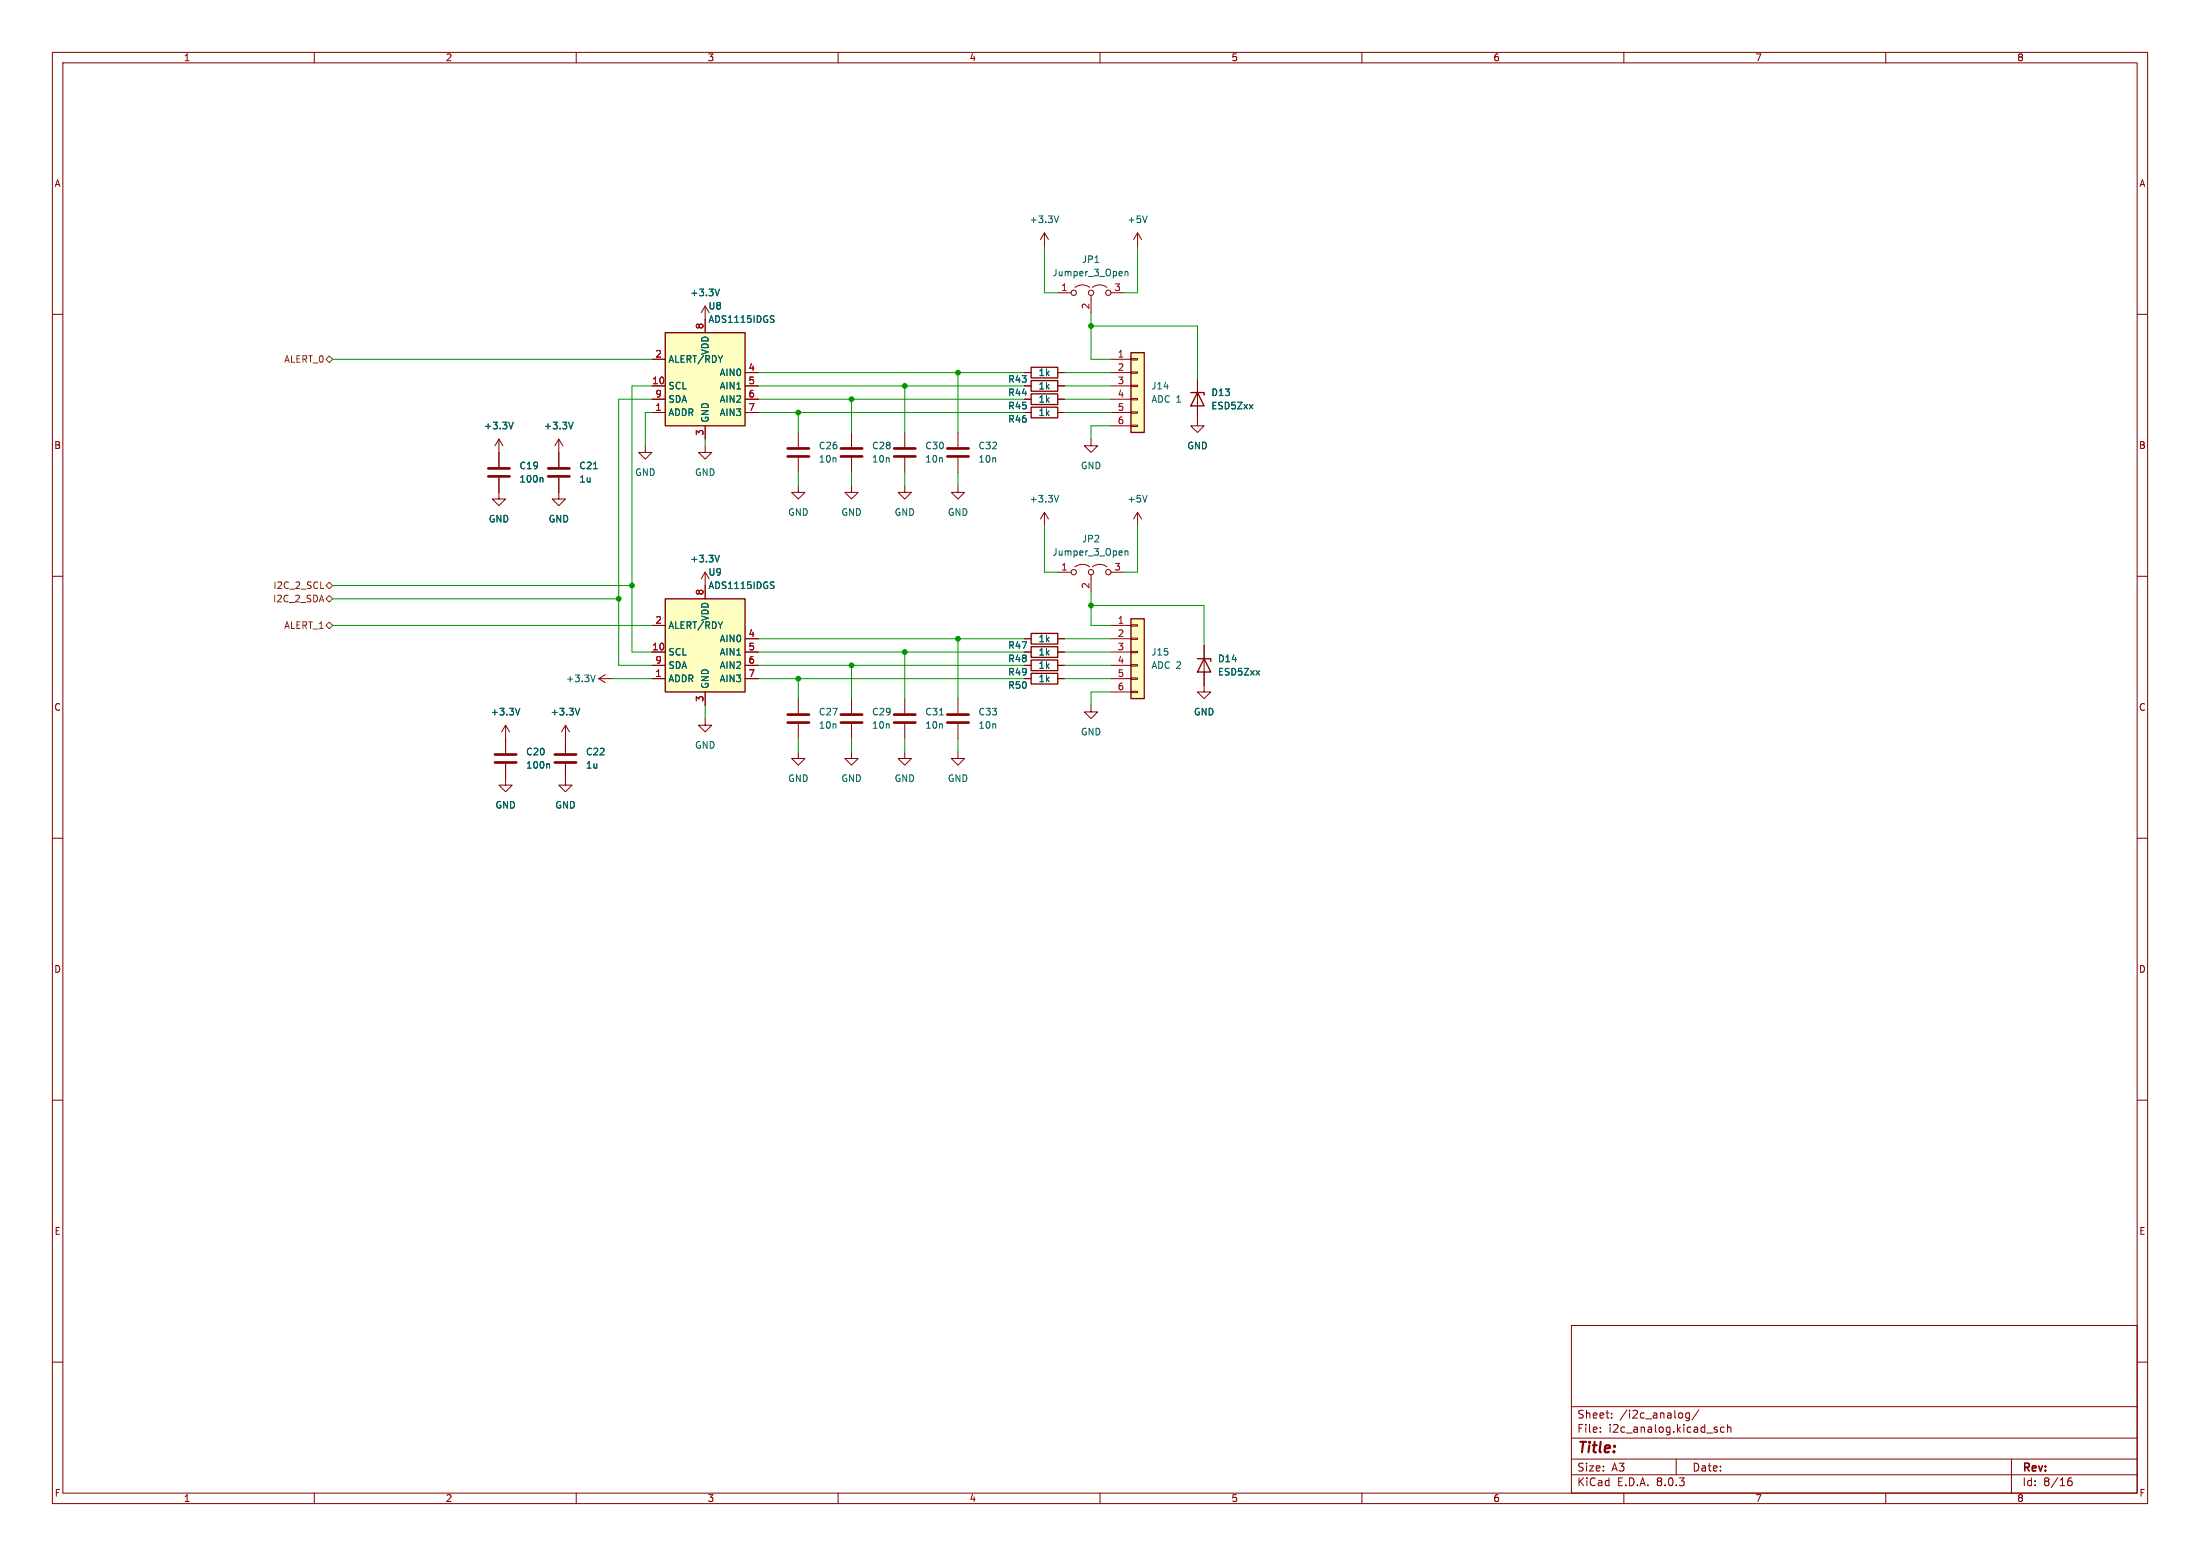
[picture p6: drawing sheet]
<svg xmlns="http://www.w3.org/2000/svg" width="420mm" height="297mm" viewBox="0 0 420 297" stroke-linecap="round" stroke-linejoin="round" font-family="sans-serif">
<g fill="none" stroke="#840000" stroke-width=".19">
<path d="M10 10h400v277h-400zM12 12h396v273h-396zM60 10v2M110 10v2M160 10v2M210 10v2M260 10v2M310 10v2M360 10v2M10 60h2M408 60h2M195.6 76.2h1.2"/>
<path d="M195.6 73.7h1.2M195.6 78.7h1.2M195.6 71.1h1.2M201.9 76.2h1.3M201.9 73.7h1.3M201.9 78.7h1.3M201.9 71.1h1.3M228.6 72.4v8.9h1.3l-1.3 1.3-1.3-1.3h1.3M152.4 92.7v1.3h1.3l-1.3 1.3-1.3-1.3h1.3M152.4 82.6v2.7M152.4 87.4v2.8M162.6 92.7v1.3h1.2l-1.2 1.3-1.3-1.3h1.3"/>
<path d="M162.6 82.6v2.7M162.6 87.4v2.8M172.7 92.7v1.3h1.3l-1.3 1.3-1.3-1.3h1.3M172.7 82.6v2.7M172.7 87.4v2.8M182.9 82.6v2.7M182.9 87.4v2.8M199.4 97.8l-.8 1.3M199.4 97.8v2.5M199.4 97.8l.8 1.3M208.3 83.8v1.3h1.2l-1.2 1.3-1.3-1.3h1.3M217.2 97.8l-.8 1.3"/>
<path d="M217.2 97.8v2.5M217.2 97.8l.7 1.3M10 110h2M201.9 109.2h2.6M205.2 108.2a2.26 2.26 0 0 1 2.8 0M208.3 109.7v3.3M208.5 108.2a2.26 2.26 0 0 1 2.8 0M212.1 109.2h2.5M408 110h2M172.7 133.4v2.7M172.7 138.2v2.8M195.6 121.9h1.2"/>
<path d="M195.6 124.5h1.2M195.6 129.5h1.2M201.9 121.9h1.3M201.9 124.5h1.3M201.9 129.5h1.3M208.3 134.6v1.3h1.2l-1.2 1.3-1.3-1.3h1.3M229.9 123.2v7.6M10 160h2M408 160h2M10 210h2M408 210h2M10 260h2"/>
<path d="M300 253h108v32h-108zM408 260h2M300 278.5h108M300 274.5h108M300 268.5h108M305.5 273.2v.2M305.5 272.5v.1M307.7 270.5v.2M307.7 269.8v.1M320 278.5v3M322.5 269.7v1.2l-.3 .3-.3-.1M322.5 269.8l-.4-.1-.3 .3 .1 .6h.6"/>
<path d="M324.3 269.1l-1.3 1.9M327.4 272.9l.4 .1 .1 .2-.2 .2h-.3M327.4 272.4l.4 .1M329.2 272.5l-.5-.1-.3 .3 .2 .6h.6M329.8 272.5l.2-.1 .4 .1v.9M329.8 271.9v1.5M384 278.5v6.5M60 285v2M110 285v2M160 285v2M210 285v2M260 285v2"/>
<path d="M300 281.5h108M310 285v2M360 285v2M394.7 282.9l.3-.2h.4l.2 .2v.4l-.3 .3h-.3l-.3-.3M395.4 282.1a.6 .6 0 0 0-.7 .6"/>
<circle cx="205" cy="109.2" r=".51"/>
<circle cx="208.3" cy="109.2" r=".51"/>
<circle cx="211.6" cy="109.2" r=".51"/>
</g>
<path d="M196.8 75.2h5.1v2h-5.1zM196.8 72.6h5.1v2.1h-5.1zM196.8 77.7h5.1v2.1h-5.1zM196.8 70.1h5.1v2h-5.1zM227.3 74.9h2.6v.5M228.6 74.9l1.3 2.6h-2.6zM196.8 120.9h5.1v2h-5.1zM196.8 123.4h5.1v2.1h-5.1zM196.8 128.5h5.1v2.1h-5.1zM228.6 125.7h2.5v.5M229.9 125.7l1.2 2.6h-2.5z" fill="none" stroke="#840000" stroke-width=".25"/>
<path d="M202.1 94.6l-.4 1.2M219 94.6l-.4 1.2M214.8 105.1v.9M214.8 105.3l.2-.2 .3 .1v.8M179.4 136.5h.7" fill="none" stroke="#006464" stroke-width=".19"/>
<path d="M150.4 87.1h4M150.4 85.6h4M160.5 87.1h4.1M160.5 85.6h4.1M170.7 87.1h4.1M170.7 85.6h4.1M180.8 87.1h4.1M180.8 85.6h4.1M170.7 137.9h4.1M170.7 136.4h4.1" fill="none" stroke="#840000" stroke-width=".51"/>
<path d="M215.9 67.3h2.5v15.3h-2.5z" fill="#ffffc2"/>
<g fill="none" stroke="#840000" stroke-width=".19">
<path d="M199.4 44.5l-.8 1.2M199.4 44.5v2.5M199.4 44.5l.8 1.2M201.9 55.9h2.6M205.2 54.9a2.26 2.26 0 0 1 2.8 0M208.3 56.4v3.3M208.5 54.9a2.26 2.26 0 0 1 2.8 0M212.1 55.9h2.5M217.2 44.5l-.8 1.2M217.2 44.5v2.5M217.2 44.5l.7 1.2M212.1 68.6h3.8"/>
<path d="M212.1 71.1h3.8M212.1 73.7h3.8M212.1 76.2h3.8M212.1 78.7h3.8M215.9 78.6h1.3v.3h-1.3zM215.9 76.1h1.3v.2h-1.3zM215.9 73.5h1.3v.3h-1.3zM215.9 71h1.3v.2h-1.3zM215.9 68.5h1.3v.2h-1.3zM212.1 81.3h3.8M215.9 81.2h1.3v.2h-1.3zM162.6 133.4v2.7"/>
<path d="M162.6 138.2v2.8M182.9 133.4v2.7M182.9 138.2v2.8M195.6 127h1.2M201.9 127h1.3M172.7 143.5v1.3h1.3l-1.3 1.3-1.3-1.3h1.3M182.9 143.5v1.3h1.2l-1.2 1.3-1.3-1.3h1.3"/>
<circle cx="205" cy="55.9" r=".51"/>
<circle cx="208.3" cy="55.9" r=".51"/>
<circle cx="211.6" cy="55.9" r=".51"/>
</g>
<path d="M215.9 67.3h2.5v15.3h-2.5zM196.8 126h5.1v2h-5.1z" fill="none" stroke="#840000" stroke-width=".25"/>
<path d="M160.5 137.9h4.1M160.5 136.4h4.1M180.8 137.9h4.1M180.8 136.4h4.1" fill="none" stroke="#840000" stroke-width=".51"/>
<path d="M202.1 41.2l-.4 1.3M214.8 51.8v.8M214.8 51.9l.2-.1 .3 .1v.7M219 41.2l-.4 1.3" fill="none" stroke="#006464" stroke-width=".19"/>
<path d="M215.9 118.1h2.5v15.3h-2.5z" fill="#ffffc2"/>
<g fill="none" stroke="#840000" stroke-width=".19">
<path d="M134.6 58.4l-.7 1.3M134.6 58.4v2.6M134.6 58.4l.8 1.3M212.1 119.4h3.8M215.9 119.3h1.3v.2h-1.3zM152.4 133.4v2.7M152.4 138.2v2.8M212.1 121.9h3.8M212.1 124.5h3.8M212.1 127h3.8M212.1 129.5h3.8M212.1 132.1h3.8"/>
<path d="M215.9 132h1.3v.2h-1.3zM215.9 129.4h1.3v.3h-1.3zM215.9 126.9h1.3v.2h-1.3zM215.9 124.3h1.3v.3h-1.3zM215.9 121.8h1.3v.2h-1.3zM229.9 130.8v1.3h1.2l-1.2 1.3-1.3-1.3h1.3M152.4 143.5v1.3h1.3l-1.3 1.3-1.3-1.3h1.3M162.6 143.5v1.3h1.2l-1.2 1.3-1.3-1.3h1.3"/>
</g>
<path d="M215.9 118.1h2.5v15.3h-2.5z" fill="none" stroke="#840000" stroke-width=".25"/>
<path d="M150.4 137.9h4M150.4 136.4h4" fill="none" stroke="#840000" stroke-width=".51"/>
<path d="M137.3 55.2l-.4 1.3" fill="none" stroke="#006464" stroke-width=".19"/>
<path d="M127 63.5h15.2v17.8h-15.2z" fill="#ffffc2"/>
<path d="M127 63.5h15.2v17.8h-15.2z" fill="none" stroke="#840000" stroke-width=".25"/>
<path d="M124.5 78.7h2.5M124.5 73.7h2.5M124.5 68.6h2.5M124.5 76.2h2.5M134.6 61v2.5M142.2 78.7h2.6M142.2 73.7h2.6M142.2 71.1h2.6M142.2 76.2h2.6M134.6 81.3v2.5" fill="none" stroke="#840000" stroke-width=".19"/>
<path d="M147.3 60.3h.5M147.5 60.9l.3 .3-.3 .3" fill="none" stroke="#006464" stroke-width=".19"/>
<path d="M127 114.3h15.2v17.8h-15.2z" fill="#ffffc2"/>
<path d="M127 114.3h15.2v17.8h-15.2z" fill="none" stroke="#840000" stroke-width=".25"/>
<g fill="none" stroke="#840000" stroke-width=".19">
<path d="M124.5 78.7h2.5M124.5 73.7h2.5M124.5 68.6h2.5M124.5 76.2h2.5M134.6 61v2.5M142.2 71.1h2.6M142.2 78.7h2.6M142.2 73.7h2.6M142.2 76.2h2.6M195.6 71.1h1.2M195.6 78.7h1.2M195.6 73.7h1.2"/>
<path d="M195.6 76.2h1.2M201.9 71.1h1.3M201.9 78.7h1.3M201.9 73.7h1.3M201.9 76.2h1.3M228.6 72.4v2.5M228.6 77.5v2.5M95.2 91.2v4.1h1.3l-1.3 1.2-1.2-1.2h1.2M95.2 83.8l-.7 1.3M95.2 83.8v5.4M95.2 83.8l.8 1.3M106.7 91.2v4.1h1.2l-1.2 1.2-1.3-1.2h1.3"/>
<path d="M106.7 83.8v5.4M106.7 83.8l-.8 1.3M106.7 83.8l.7 1.3M123.2 85.1v1.3h1.3l-1.3 1.2-1.3-1.2h1.3M134.6 85.1v1.3h1.3l-1.3 1.2-1.3-1.2h1.3M134.6 81.3v2.5M182.9 92.7v1.3h1.2l-1.2 1.3-1.3-1.3h1.3M124.5 119.4h2.5M134.6 109.2v5.1M134.6 109.2l-.7 1.3M134.6 109.2l.8 1.3M96.5 138.4v5.4"/>
<path d="M96.5 138.4l-.7 1.3M96.5 138.4l.8 1.3M107.9 138.4v5.4M107.9 138.4l-.7 1.3M107.9 138.4l.8 1.3M114.3 129.5h2.5M114.3 129.5l1.3 .8M115.6 128.8l-1.3 .7M124.5 129.5h2.5M124.5 124.5h2.5M124.5 127h2.5M134.6 137.2v1.2h1.3l-1.3 1.3-1.3-1.3h1.3"/>
<path d="M134.6 132.1v2.5M142.2 129.5h2.6M142.2 124.5h2.6M142.2 121.9h2.6M142.2 127h2.6M195.6 129.5h1.2M195.6 124.5h1.2M195.6 121.9h1.2M195.6 127h1.2M201.9 129.5h1.3M201.9 124.5h1.3M201.9 121.9h1.3"/>
<path d="M201.9 127h1.3M229.9 123.2v2.5M229.9 128.3v2.5M96.5 145.8v4.1h1.3l-1.3 1.2-1.3-1.2h1.3M107.9 145.8v4.1h1.3l-1.3 1.2-1.2-1.2h1.2"/>
</g>
<g fill="none" stroke="#006464" stroke-width=".19">
<path d="M137.3 55.2l-.4 1.3M147.3 60.3h.5M147.5 60.9l.3 .3-.3 .3M98 80.6l-.5 1.3M103.5 91.2l.1 .2v.6M109.4 80.6l-.4 1.3M113.3 89.5h.7M137.3 106l-.4 1.3M147.3 111.1h.5M147.5 111.7l.3 .3-.3 .3M99.2 135.2l-.4 1.3M110.7 135.2l-.5 1.3"/>
<path d="M113.6 128.8l-.4 1.3M104.7 145.8l.2 .2v.6"/>
</g>
<path d="M93.2 90.9h4.1M93.2 89.4h4.1M104.6 90.9h4.1M104.6 89.4h4.1M94.5 145.5h4.1M94.5 144h4.1M105.9 145.5h4.1M105.9 144h4.1" fill="none" stroke="#840000" stroke-width=".51"/>
<path d="M62.2 68.6l.7-.7 .6 .7-.6 .6zM62.2 111.8l.7-.7 .6 .7-.6 .6zM62.2 114.3l.7-.6 .6 .6-.6 .6zM62.2 119.4l.7-.7 .6 .7-.6 .6z" fill="none" stroke="#725600" stroke-width=".19"/>
<g fill="none" stroke="#009600" stroke-width=".19">
<path d="M199.4 47v8.9h2.5M208.3 59.7v8.9h3.8M217.2 47v8.9h-2.6M63.5 68.6h61M124.5 76.2h-6.4v50.8h6.4M124.5 78.7h-1.3v6.4M124.5 73.7h-3.9v50.8h3.9M144.8 76.2h50.8M144.8 78.7h50.8M144.8 71.1h50.8M144.8 73.7h50.8M152.4 78.7v3.9"/>
<path d="M162.6 76.2v6.4M172.7 73.7v8.9M182.9 71.1v11.5M203.2 76.2h8.9M203.2 78.7h8.9M203.2 71.1h8.9M203.2 73.7h8.9M208.3 62.2h20.3v10.2M134.6 83.8v1.3M152.4 90.2v2.5M162.6 90.2v2.5M172.7 90.2v2.5"/>
<path d="M182.9 90.2v2.5M212.1 81.3h-3.8v2.5M63.5 119.4h61M63.5 114.3h54.6M63.5 111.8h57.1M199.4 100.3v8.9h2.5M208.3 113v6.4h3.8M208.3 115.6h21.6v7.6M217.2 100.3v8.9h-2.6M116.8 129.5h7.7M134.6 134.6v2.6M144.8 127h50.8"/>
<path d="M144.8 124.5h50.8M144.8 129.5h50.8M144.8 121.9h50.8M152.4 129.5v3.9M162.6 127v6.4M172.7 124.5v8.9M182.9 121.9v11.5M203.2 127h8.9M203.2 124.5h8.9M203.2 129.5h8.9M203.2 121.9h8.9M212.1 132.1h-3.8v2.5"/>
<path d="M152.4 141v2.5M162.6 141v2.5M172.7 141v2.5M182.9 141v2.5"/>
</g>
<g fill="#009600" stroke="#009600" stroke-width=".19">
<circle cx="208.3" cy="115.6" r=".46"/>
<circle cx="208.3" cy="62.2" r=".46"/>
<circle cx="162.6" cy="76.2" r=".46"/>
<circle cx="118.1" cy="114.3" r=".46"/>
<circle cx="162.6" cy="127" r=".46"/>
<circle cx="152.4" cy="129.5" r=".46"/>
<circle cx="172.7" cy="124.5" r=".46"/>
<circle cx="152.4" cy="78.7" r=".46"/>
<circle cx="120.6" cy="111.8" r=".46"/>
<circle cx="182.9" cy="121.9" r=".46"/>
<circle cx="172.7" cy="73.7" r=".46"/>
<circle cx="182.9" cy="71.1" r=".46"/>
</g>
<text font-size="2.8" fill="#840000" x="301" y="277.9">Title:</text>
<g font-size="2.1" fill="#840000">
<text x="301" y="273.7">File:</text>
<text x="301" y="271">Sheet:</text>
<text x="307.1" y="273.7">i2c_analog.kicad_sch</text>
<text x="309.2" y="271">/i2c_analog/</text>
<text x="301" y="281.1">Size:</text>
<text x="307.6" y="281.1">A3</text>
<text x="323" y="281.1">Date:</text>
<text x="386" y="281.3">Rev:</text>
<text x="301" y="283.9">KiCad</text>
<text x="308.7" y="283.9">E.D.A.</text>
<text x="316.3" y="283.9">8.0.3</text>
<text x="386" y="283.9">Id:</text>
<text x="390.1" y="283.9">8/16</text>
</g>
<g font-size="1.8" fill="#840000">
<text x="35" y="11.9">1</text>
<text x="85" y="11.9">2</text>
<text x="135" y="11.9">3</text>
<text x="185" y="11.9">4</text>
<text x="235" y="11.9">5</text>
<text x="285" y="11.9">6</text>
<text x="335" y="11.9">7</text>
<text x="385" y="11.9">8</text>
<text x="10.3" y="35.9">A</text>
<text x="408.3" y="35.9">A</text>
<text x="10.3" y="85.9">B</text>
<text x="408.2" y="85.9">B</text>
<text x="10.3" y="135.9">C</text>
<text x="408.2" y="135.9">C</text>
<text x="10.3" y="185.9">D</text>
<text x="408.2" y="185.9">D</text>
<text x="10.3" y="235.9">E</text>
<text x="408.3" y="235.9">E</text>
<text x="10.3" y="285.9">F</text>
<text x="35" y="286.9">1</text>
<text x="85" y="286.9">2</text>
<text x="135" y="286.9">3</text>
<text x="185" y="286.9">4</text>
<text x="235" y="286.9">5</text>
<text x="285" y="286.9">6</text>
<text x="335" y="286.9">7</text>
<text x="385" y="286.9">8</text>
<text x="408.3" y="285.9">F</text>
</g>
<g font-size="1.8" fill="#006464">
<text x="196.4" y="42.8">+3.3V</text>
<text x="215.1" y="42.8">+5V</text>
<text x="200.8" y="52.9">Jumper_3_Open</text>
<text x="206.5" y="50.4">JP1</text>
<text x="131.7" y="56.7">+3.3V</text>
<text x="135.2" y="59.3">U8</text>
<text x="135.2" y="61.8">ADS1115IDGS</text>
<text x="127.5" y="69.4">ALERT/RDY</text>
<text x="135.5" y="67.8" transform="rotate(-90 135.5 67.8)">VDD</text>
<text x="137.3" y="72">AIN0</text>
<text x="198.2" y="72">1k</text>
<text x="127.5" y="74.5">SCL</text>
<text x="127.5" y="77.1">SDA</text>
<text x="137.3" y="74.5">AIN1</text>
<text x="137.3" y="77.1">AIN2</text>
<text x="192.4" y="75.8">R44</text>
<text x="192.4" y="73.3">R43</text>
<text x="198.2" y="77.1">1k</text>
<text x="198.2" y="74.5">1k</text>
<text x="219.7" y="77.1">ADC 1</text>
<text x="219.7" y="74.5">J14</text>
<text x="231.1" y="75.8">D13</text>
<text x="92.3" y="82.1">+3.3V</text>
<text x="103.7" y="82.1">+3.3V</text>
<text x="127.5" y="79.6">ADDR</text>
<text x="135.5" y="80.8" transform="rotate(-90 135.5 80.8)">GND</text>
<text x="137.3" y="79.6">AIN3</text>
<text x="192.4" y="78.3">R45</text>
<text x="192.4" y="80.9">R46</text>
<text x="198.2" y="79.6">1k</text>
<text x="231.1" y="78.3">ESD5Zxx</text>
<text x="99.1" y="89.8">C19</text>
<text x="110.5" y="89.8">C21</text>
<text x="156.2" y="86">C26</text>
<text x="156.2" y="88.5">10n</text>
<text x="166.4" y="86">C28</text>
<text x="166.4" y="88.5">10n</text>
<text x="176.5" y="86">C30</text>
<text x="176.5" y="88.5">10n</text>
<text x="186.7" y="86">C32</text>
<text x="186.7" y="88.5">10n</text>
<text x="206.2" y="89.8">GND</text>
<text x="226.6" y="86">GND</text>
<text x="99.1" y="92.3">100n</text>
<text x="110.5" y="92.3">1u</text>
<text x="121.2" y="91">GND</text>
<text x="132.6" y="91">GND</text>
<text x="93.2" y="99.9">GND</text>
<text x="104.6" y="99.9">GND</text>
<text x="150.4" y="98.7">GND</text>
<text x="160.5" y="98.7">GND</text>
<text x="170.7" y="98.7">GND</text>
<text x="180.8" y="98.7">GND</text>
<text x="196.4" y="96.1">+3.3V</text>
<text x="215.1" y="96.1">+5V</text>
<text x="131.7" y="107.5">+3.3V</text>
<text x="200.8" y="106.3">Jumper_3_Open</text>
<text x="206.5" y="103.7">JP2</text>
<text x="135.2" y="110.1">U9</text>
<text x="135.2" y="112.6">ADS1115IDGS</text>
<text x="135.5" y="118.6" transform="rotate(-90 135.5 118.6)">VDD</text>
<text x="127.5" y="125.3">SCL</text>
<text x="127.5" y="120.2">ALERT/RDY</text>
<text x="137.3" y="122.8">AIN0</text>
<text x="137.3" y="125.3">AIN1</text>
<text x="192.4" y="124.1">R47</text>
<text x="198.2" y="122.8">1k</text>
<text x="198.2" y="125.3">1k</text>
<text x="219.7" y="125.3">J15</text>
<text x="108" y="130.4">+3.3V</text>
<text x="127.5" y="130.4">ADDR</text>
<text x="127.5" y="127.9">SDA</text>
<text x="135.5" y="131.6" transform="rotate(-90 135.5 131.6)">GND</text>
<text x="137.3" y="127.9">AIN2</text>
<text x="137.3" y="130.4">AIN3</text>
<text x="192.4" y="126.6">R48</text>
<text x="192.4" y="131.7">R50</text>
<text x="192.4" y="129.1">R49</text>
<text x="198.2" y="130.4">1k</text>
<text x="198.2" y="127.9">1k</text>
<text x="219.7" y="127.9">ADC 2</text>
<text x="232.4" y="129.1">ESD5Zxx</text>
<text x="232.4" y="126.6">D14</text>
<text x="93.6" y="136.8">+3.3V</text>
<text x="105" y="136.8">+3.3V</text>
<text x="156.2" y="136.8">C27</text>
<text x="166.4" y="136.8">C29</text>
<text x="176.5" y="136.8">C31</text>
<text x="186.7" y="136.8">C33</text>
<text x="227.8" y="136.8">GND</text>
<text x="132.6" y="143.1">GND</text>
<text x="156.2" y="139.3">10n</text>
<text x="166.4" y="139.3">10n</text>
<text x="176.5" y="139.3">10n</text>
<text x="186.7" y="139.3">10n</text>
<text x="206.2" y="140.6">GND</text>
<text x="100.3" y="146.9">100n</text>
<text x="100.3" y="144.4">C20</text>
<text x="111.8" y="146.9">1u</text>
<text x="111.8" y="144.4">C22</text>
<text x="150.4" y="149.5">GND</text>
<text x="160.5" y="149.5">GND</text>
<text x="170.7" y="149.5">GND</text>
<text x="180.8" y="149.5">GND</text>
<text x="94.5" y="154.5">GND</text>
<text x="105.9" y="154.5">GND</text>
</g>
<g font-size="1.8" fill="#a90000">
<text x="202.5" y="55.6">1</text>
<text x="208" y="59.1" transform="rotate(-90 208 59.1)">2</text>
<text x="212.7" y="55.6">3</text>
<text x="134.4" y="62.9" transform="rotate(-90 134.4 62.9)">8</text>
<text x="125" y="68.3">2</text>
<text x="142.8" y="70.9">4</text>
<text x="213.3" y="68.3">1</text>
<text x="213.3" y="70.9">2</text>
<text x="124.4" y="73.4">10</text>
<text x="125" y="75.9">9</text>
<text x="142.8" y="73.4">5</text>
<text x="142.8" y="75.9">6</text>
<text x="213.3" y="73.4">3</text>
<text x="213.3" y="75.9">4</text>
<text x="125" y="78.5">1</text>
<text x="134.4" y="83.3" transform="rotate(-90 134.4 83.3)">3</text>
<text x="142.8" y="78.5">7</text>
<text x="213.3" y="78.5">5</text>
<text x="213.3" y="81">6</text>
<text x="134.4" y="113.7" transform="rotate(-90 134.4 113.7)">8</text>
<text x="202.5" y="109">1</text>
<text x="208" y="112.5" transform="rotate(-90 208 112.5)">2</text>
<text x="212.7" y="109">3</text>
<text x="125" y="119.1">2</text>
<text x="213.3" y="119.1">1</text>
<text x="124.4" y="124.2">10</text>
<text x="142.8" y="121.7">4</text>
<text x="142.8" y="124.2">5</text>
<text x="213.3" y="121.7">2</text>
<text x="213.3" y="124.2">3</text>
<text x="125" y="129.3">1</text>
<text x="125" y="126.7">9</text>
<text x="142.8" y="126.7">6</text>
<text x="142.8" y="129.3">7</text>
<text x="213.3" y="126.7">4</text>
<text x="213.3" y="129.3">5</text>
<text x="213.3" y="131.8">6</text>
<text x="134.4" y="134.1" transform="rotate(-90 134.4 134.1)">3</text>
</g>
<g font-size="1.8" fill="#725600">
<text x="54.2" y="69.4">ALERT_0</text>
<text x="52.1" y="112.6">I2C_2_SCL</text>
<text x="52" y="115.2">I2C_2_SDA</text>
<text x="54.2" y="120.2">ALERT_1</text>
</g>
</svg>
